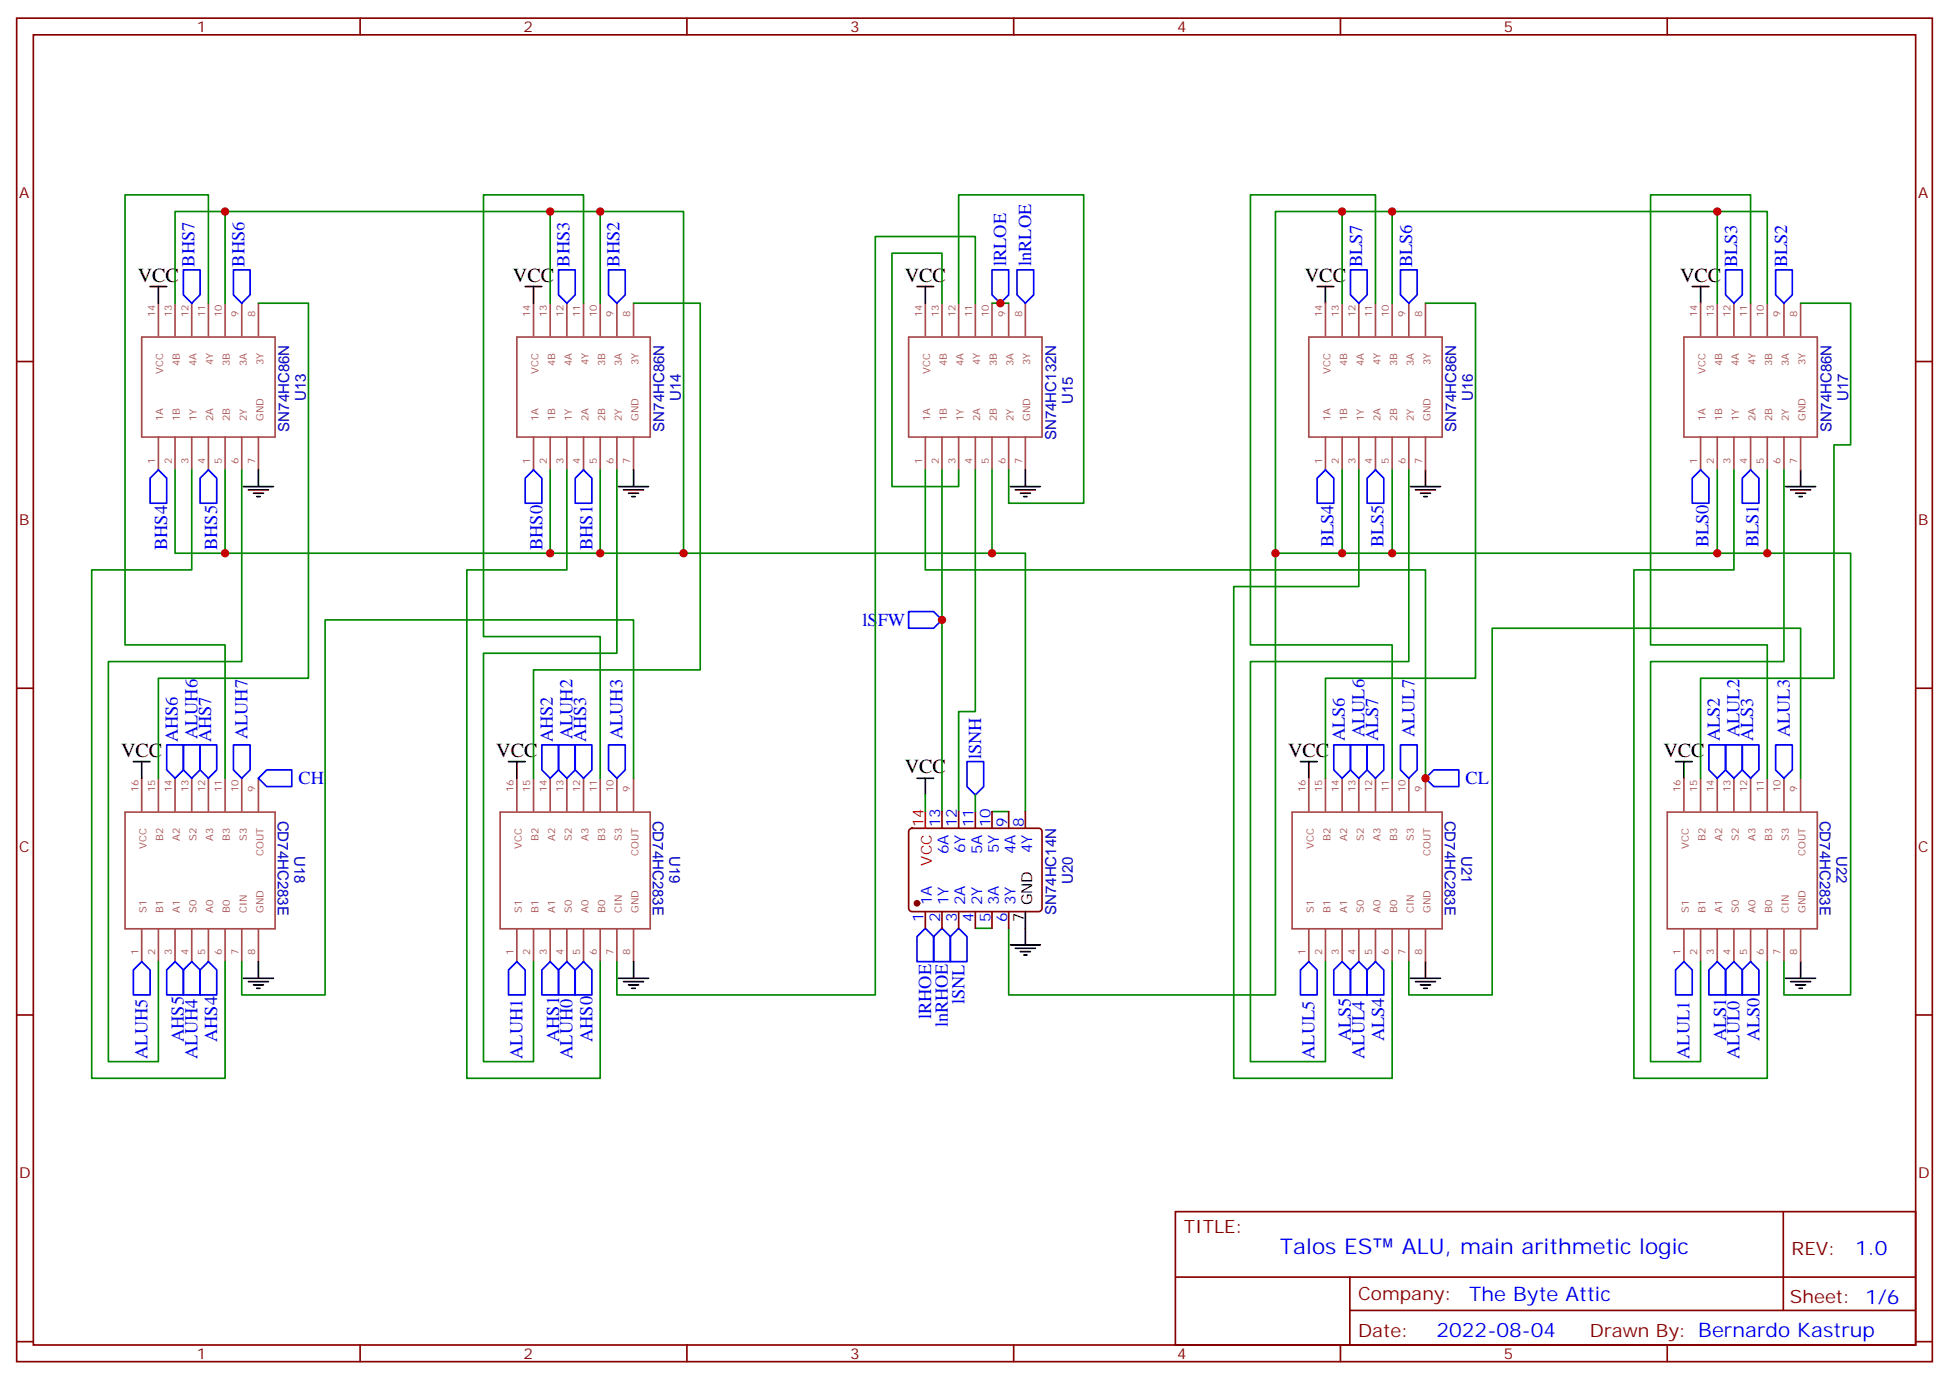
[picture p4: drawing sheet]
<svg xmlns="http://www.w3.org/2000/svg" width="412mm" height="292mm" viewBox="0 0 412 292" stroke-linecap="round" stroke-linejoin="round" font-family="sans-serif">
<g fill="none" stroke="#870000" stroke-width=".35">
<path d="M3.5 3.8h405.4v284.4h-405.4zM7.1 7.4h398.2v277.3h-398.2zM76.2 3.8v3.6M145.3 3.8v3.6M214.5 3.8v3.6M283.6 3.8v3.6M352.8 3.8v3.6M3.5 76.5h3.6M405.3 76.5h3.6M3.5 145.7h3.6M405.3 145.7h3.6M192.5 175.5l.5-.2h26.8a.71 .71 0 0 1 .7 .7v16.2a.76 .76 0 0 1-.7 .7h-26.8a.76 .76 0 0 1-.7-.7v-16.2z"/>
<path d="M199.3 171.8v3.5M202.8 171.8v3.5M206.4 171.8v3.5M209.9 171.8v3.5M213.4 171.8v3.5M217 171.8v3.5M195.8 192.9v3.6M199.3 192.9v3.6M202.8 192.9v3.6M206.4 192.9v3.6M209.9 192.9v3.6M213.4 192.9v3.6"/>
<path d="M3.5 214.8h3.6M405.3 214.8h3.6M248.7 256.4h156.6v28.3h-156.6zM377.3 256.5v20.8M248.7 270.3h156.5M285.6 277.3h119.6M285.6 270.3v14.1M3.5 284h3.6M76.2 284.7v3.5M145.3 284.7v3.5M214.5 284.7v3.5M283.6 284.7v3.5"/>
<path d="M352.8 284.7v3.5M405.3 284h3.6"/>
</g>
<g fill="none" stroke="#a64a4a" stroke-width=".35">
<path d="M30 71.3h28.2v21.2h-28.2zM33.5 64.2v6.9M37 64.2v6.9M40.6 64.2v6.9M44.1 64.2v6.9M47.6 64.2v6.9M51.2 64.2v6.9M54.7 64.2v6.9M109.4 71.3h28.2v21.2h-28.2zM112.9 64.2v6.9M116.4 64.2v6.9M119.9 64.2v6.9"/>
<path d="M123.5 64.2v6.9M127 64.2v6.9M130.5 64.2v6.9M134.1 64.2v6.9M192.3 71.3h28.2v21.2h-28.2zM195.8 64.2v6.9M199.3 64.2v6.9M202.8 64.2v6.9M206.4 64.2v6.9M209.9 64.2v6.9M213.4 64.2v6.9M217 64.2v6.9"/>
<path d="M276.9 71.3h28.3v21.2h-28.3zM280.5 64.2v6.9M284 64.2v6.9M287.5 64.2v6.9M291 64.2v6.9M294.6 64.2v6.9M298.1 64.2v6.9M301.6 64.2v6.9M356.3 71.3h28.2v21.2h-28.2zM359.8 64.2v6.9M363.4 64.2v6.9M366.9 64.2v6.9"/>
<path d="M370.4 64.2v6.9M373.9 64.2v6.9M377.5 64.2v6.9M381 64.2v6.9M33.5 92.5v6.9M37 92.5v6.9M40.6 92.5v6.9M44.1 92.5v6.9M47.6 92.5v6.9M51.2 92.5v6.9M54.7 92.5v6.9M112.9 92.5v6.9"/>
<path d="M116.4 92.5v6.9M119.9 92.5v6.9M123.5 92.5v6.9M127 92.5v6.9M130.5 92.5v6.9M134.1 92.5v6.9M195.8 92.5v6.9M199.3 92.5v6.9M202.8 92.5v6.9M206.4 92.5v6.9M209.9 92.5v6.9M213.4 92.5v6.9"/>
<path d="M217 92.5v6.9M280.5 92.5v6.9M284 92.5v6.9M287.5 92.5v6.9M291 92.5v6.9M294.6 92.5v6.9M298.1 92.5v6.9M301.6 92.5v6.9M359.8 92.5v6.9M363.4 92.5v6.9M366.9 92.5v6.9M370.4 92.5v6.9"/>
<path d="M373.9 92.5v6.9M377.5 92.5v6.9M381 92.5v6.9M26.5 171.9h31.7v24.7h-31.7zM30 164.7v7M33.5 164.7v7M37 164.7v7M40.6 164.7v7M44.1 164.7v7M47.6 164.7v7M51.2 164.7v7M54.7 164.7v7"/>
<path d="M105.8 171.9h31.8v24.7h-31.8zM109.4 164.7v7M112.9 164.7v7M116.4 164.7v7M119.9 164.7v7M123.5 164.7v7M127 164.7v7M130.5 164.7v7M134.1 164.7v7M273.4 171.9h31.8v24.7h-31.8zM276.9 164.7v7M280.5 164.7v7"/>
<path d="M284 164.7v7M287.5 164.7v7M291 164.7v7M294.6 164.7v7M298.1 164.7v7M301.6 164.7v7M352.8 171.9h31.7v24.7h-31.7zM356.3 164.7v7M359.8 164.7v7M363.4 164.7v7M366.9 164.7v7M370.4 164.7v7"/>
<path d="M373.9 164.7v7M377.5 164.7v7M381 164.7v7M30 196.6v6.9M33.5 196.6v6.9M37 196.6v6.9M40.6 196.6v6.9M44.1 196.6v6.9M47.6 196.6v6.9M51.2 196.6v6.9M54.7 196.6v6.9M109.4 196.6v6.9"/>
<path d="M112.9 196.6v6.9M116.4 196.6v6.9M119.9 196.6v6.9M123.5 196.6v6.9M127 196.6v6.9M130.5 196.6v6.9M134.1 196.6v6.9M276.9 196.6v6.9M280.5 196.6v6.9M284 196.6v6.9M287.5 196.6v6.9M291 196.6v6.9"/>
<path d="M294.6 196.6v6.9M298.1 196.6v6.9M301.6 196.6v6.9M356.3 196.6v6.9M359.8 196.6v6.9M363.4 196.6v6.9M366.9 196.6v6.9M370.4 196.6v6.9M373.9 196.6v6.9M377.5 196.6v6.9M381 196.6v6.9"/>
</g>
<g fill="none" stroke="#000" stroke-width=".35">
<path d="M31.7 60.6h3.6M33.5 60.6v3.6M111.1 60.6h3.6M112.9 60.6v3.6M194 60.6h3.6M195.8 60.6v3.6M278.7 60.6h3.5M280.5 60.6v3.6M358.1 60.6h3.5M359.8 60.6v3.6M54.7 99.4v3.6M134.1 99.4v3.6"/>
<path d="M217 99.4v3.6M301.6 99.4v3.6M381 99.4v3.6M51.5 103h6.4M52.6 103.7h4.2M53.6 104.4h2.1M54.3 105.1h.7M130.9 103h6.3M131.9 103.7h4.3M133 104.4h2.1M133.7 105.1h.7M213.8 103h6.3"/>
<path d="M214.8 103.7h4.3M215.9 104.4h2.1M216.6 105.1h.7M298.4 103h6.4M299.5 103.7h4.2M300.6 104.4h2.1M301.3 105.1h.7M377.8 103h6.4M378.9 103.7h4.2M379.9 104.4h2.2M380.6 105.1h.8M28.2 161.2h3.5"/>
<path d="M30 161.2v3.5M107.6 161.2h3.5M109.4 161.2v3.5M194 164.7h3.6M195.8 164.7v3.5M275.2 161.2h3.5M276.9 161.2v3.5M354.5 161.2h3.6M356.3 161.2v3.5M213.8 200h6.3M217 192.9v7.1M51.5 207h6.4"/>
<path d="M52.6 207.8h4.2M53.6 208.5h2.1M54.3 209.2h.7M54.7 203.5v3.5M130.9 207h6.3M131.9 207.8h4.3M133 208.5h2.1M133.7 209.2h.7M134.1 203.5v3.5M214.8 200.7h4.3M215.9 201.4h2.1M216.6 202.1h.7"/>
<path d="M298.4 207h6.4M299.5 207.8h4.2M300.6 208.5h2.1M301.3 209.2h.7M301.6 203.5v3.5M377.8 207h6.4M378.9 207.8h4.2M379.9 208.5h2.2M380.6 209.2h.8M381 203.5v3.5"/>
</g>
<g fill="none" stroke="#00f" stroke-width=".35">
<path d="M38.8 57.1h3.5v5.3l-1.7 1.8-1.8-1.8zM49.4 57.1h3.5v5.3l-1.7 1.8-1.8-1.8zM118.2 57.1h3.5v5.3l-1.8 1.8-1.7-1.8zM128.8 57.1h3.5v5.3l-1.8 1.8-1.7-1.8zM209.9 57.1h3.5v5.3l-1.7 1.8-1.8-1.8zM215.2 57.1h3.5v5.3l-1.7 1.8-1.8-1.8zM285.8 57.1h3.5v5.3l-1.8 1.8-1.7-1.8zM296.3 57.1h3.6v5.3l-1.8 1.8-1.8-1.8zM365.1 57.1h3.6v5.3l-1.8 1.8-1.8-1.8zM375.7 57.1h3.5v5.3l-1.7 1.8-1.8-1.8zM280.5 99.4l1.7 1.8v5.3h-3.5v-5.3zM291 99.4l1.8 1.8v5.3h-3.5v-5.3z"/>
<path d="M359.8 99.4l1.8 1.8v5.3h-3.5v-5.3zM370.4 99.4l1.8 1.8v5.3h-3.5v-5.3zM31.7 101.2l1.8-1.8 1.8 1.8v5.3h-3.6zM42.3 101.2l1.8-1.8 1.8 1.8v5.3h-3.6zM111.1 101.2l1.8-1.8 1.8 1.8v5.3h-3.6zM121.7 101.2l1.8-1.8 1.7 1.8v5.3h-3.5zM192.3 129.4h5.3l1.7 1.8-1.7 1.8h-5.3zM35.3 157.7h3.5v5.2l-1.8 1.8-1.7-1.8zM38.8 157.7h3.5v5.2l-1.7 1.8-1.8-1.8zM42.3 157.7h3.6v5.2l-1.8 1.8-1.8-1.8zM49.4 157.7h3.5v5.2l-1.7 1.8-1.8-1.8zM114.7 157.7h3.5v5.2l-1.8 1.8-1.7-1.8z"/>
<path d="M118.2 157.7h3.5v5.2l-1.8 1.8-1.7-1.8zM121.7 157.7h3.5v5.2l-1.7 1.8-1.8-1.8zM128.8 157.7h3.5v5.2l-1.8 1.8-1.7-1.8zM282.2 157.7h3.6v5.2l-1.8 1.8-1.8-1.8zM285.8 157.7h3.5v5.2l-1.8 1.8-1.7-1.8zM289.3 157.7h3.5v5.2l-1.8 1.8-1.7-1.8zM296.3 157.7h3.6v5.2l-1.8 1.8-1.8-1.8zM361.6 157.7h3.5v5.2l-1.7 1.8-1.8-1.8zM365.1 157.7h3.6v5.2l-1.8 1.8-1.8-1.8zM368.7 157.7h3.5v5.2l-1.8 1.8-1.7-1.8zM375.7 157.7h3.5v5.2l-1.7 1.8-1.8-1.8zM56.4 162.9h5.3v3.6h-5.3l-1.7-1.8z"/>
<path d="M204.6 161.2h3.5v5.3l-1.7 1.7-1.8-1.7zM303.4 162.9h5.3v3.6h-5.3l-1.8-1.8zM194 198.2l1.8-1.7 1.8 1.7v5.3h-3.6zM197.6 198.2l1.7-1.7 1.8 1.7v5.3h-3.5zM201.1 198.2l1.7-1.7 1.8 1.7v5.3h-3.5zM28.2 205.3l1.8-1.8 1.7 1.8v5.3h-3.5zM35.3 205.3l1.7-1.8 1.8 1.8v5.3h-3.5zM38.8 205.3l1.8-1.8 1.7 1.8v5.3h-3.5zM42.3 205.3l1.8-1.8 1.8 1.8v5.3h-3.6zM107.6 205.3l1.8-1.8 1.7 1.8v5.3h-3.5zM114.7 205.3l1.7-1.8 1.8 1.8v5.3h-3.5zM118.2 205.3l1.7-1.8 1.8 1.8v5.3h-3.5z"/>
<path d="M121.7 205.3l1.8-1.8 1.7 1.8v5.3h-3.5zM275.2 205.3l1.7-1.8 1.8 1.8v5.3h-3.5zM282.2 205.3l1.8-1.8 1.8 1.8v5.3h-3.6zM287.5 203.5l1.8 1.8v5.3h-3.5v-5.3zM289.3 205.3l1.7-1.8 1.8 1.8v5.3h-3.5zM354.5 205.3l1.8-1.8 1.8 1.8v5.3h-3.6zM361.6 205.3l1.8-1.8 1.7 1.8v5.3h-3.5zM365.1 205.3l1.8-1.8 1.8 1.8v5.3h-3.6zM368.7 205.3l1.7-1.8 1.8 1.8v5.3h-3.5z"/>
</g>
<g fill="none" stroke="#008700" stroke-width=".35">
<path d="M47.6 44.8h-10.6v19.4M116.4 44.8h-68.8v19.4M127 44.8v19.4M284 44.8h10.6v19.4M294.6 44.8h68.8v19.4M363.4 44.8h10.5v19.4M44.1 64.2v-23h-17.6v95.3h21.1v28.2M54.7 64.2h10.6v79.3h-31.8v21.2M116.4 64.2v-19.4h28.2v72.3M123.5 64.2v-23h-21.2v93.5h24.7v30M134.1 64.2h14.1v77.6h-35.3v22.9M199.3 64.2v-10.6h-10.6v49.4h14.1v-3.6"/>
<path d="M202.8 64.2v-23h26.5v65.3h-15.9v-7.1M206.4 64.2v-14.1h-21.2v160.5h-54.7v-7.1M209.9 64.2h3.5M284 64.2v-19.4h-14.1v72.3M291 64.2v-23h-26.4v95.3h30v28.2M301.6 64.2h10.6v79.3h-31.7v21.2M370.4 64.2v-23h-21.2v95.3h24.7v28.2M381 64.2h10.6v30h-3.5v49.3h-28.3v21.2M37 99.4v17.7h10.6M40.6 99.4v21.2h-21.2v107.6h28.2v-24.7M47.6 99.4v17.7h68.8M51.2 99.4v40.6h-28.3v84.7h10.6v-21.2"/>
<path d="M116.4 99.4v17.7h10.6M119.9 99.4v21.2h-21.1v107.6h28.2v-24.7M127 99.4v17.7h82.9M130.5 99.4v38.9h-28.2v86.4h10.6v-21.2M195.8 99.4v21.2h105.8v44.1M199.3 99.4v72.4M206.4 99.4v51.2h-3.6v21.2M209.9 99.4v17.7h7.1v54.7M284 99.4v17.7h-14.1v93.5h-56.5v-14.1M287.5 99.4v24.7h-26.4v104.1h33.5v-24.7M294.6 99.4v17.7h-10.6M298.1 99.4v40.6h-33.5v84.7h15.9v-21.2"/>
<path d="M363.4 99.4v17.7h-68.8M366.9 99.4v21.2h-21.2v107.6h28.2v-24.7M373.9 99.4v17.7h-10.5M377.5 99.4v40.6h-28.3v84.7h10.6v-21.2M373.9 117.1h17.7v93.5h-14.1v-7.1M134.1 164.7v-33.5h-65.3v79.4h-17.6v-7.1M195.8 168.2v3.6M206.4 168.2v3.6M209.9 171.8h3.5M381 164.7v-31.7h-65.3v77.6h-17.6v-7.1M206.4 196.5h3.5"/>
</g>
<circle cx="194" cy="191.2" r=".53" fill="#870000" stroke="#870000" stroke-width=".35"/>
<path d="M195.8 171.8v3.5" fill="none" stroke="#f00" stroke-width=".35"/>
<g fill="#c00">
<circle cx="211.7" cy="64.2" r=".88"/>
<circle cx="199.3" cy="131.2" r=".88"/>
<circle cx="209.9" cy="117.1" r=".88"/>
<circle cx="127" cy="117.1" r=".88"/>
<circle cx="116.4" cy="117.1" r=".88"/>
<circle cx="47.6" cy="117.1" r=".88"/>
<circle cx="144.6" cy="117.1" r=".88"/>
<circle cx="127" cy="44.8" r=".88"/>
<circle cx="116.4" cy="44.8" r=".88"/>
<circle cx="47.6" cy="44.8" r=".88"/>
<circle cx="284" cy="117.1" r=".88"/>
<circle cx="294.6" cy="117.1" r=".88"/>
<circle cx="363.4" cy="117.1" r=".88"/>
<circle cx="269.9" cy="117.1" r=".88"/>
<circle cx="284" cy="44.8" r=".88"/>
<circle cx="294.6" cy="44.8" r=".88"/>
<circle cx="363.4" cy="44.8" r=".88"/>
<circle cx="373.9" cy="117.1" r=".88"/>
<circle cx="301.6" cy="164.7" r=".88"/>
</g>
<g font-size="4.6" fill="#00f">
<text x="270.8" y="265.5">Talos ES</text>
<text x="296.6" y="265.5">ALU, main arithmetic logic</text>
</g>
<g font-size="4.2">
<text x="29.2" y="59.6">VCC</text>
<text x="108.5" y="59.6">VCC</text>
<text x="191.4" y="59.6">VCC</text>
<text x="276.1" y="59.6">VCC</text>
<text x="355.5" y="59.6">VCC</text>
<text x="25.6" y="160.1">VCC</text>
<text x="105" y="160.1">VCC</text>
<text x="272.6" y="160.1">VCC</text>
<text x="352" y="160.1">VCC</text>
<text x="191.4" y="163.7">VCC</text>
</g>
<g font-size="4.2" fill="#00f">
<text x="392.5" y="265.7">1.0</text>
<text x="310.9" y="275.3">The Byte Attic</text>
<text x="304" y="283.1">2022-08-04</text>
</g>
<g font-size="3.9" fill="#00f">
<text x="41.1" y="56.4" transform="rotate(-90 41.1 56.4)">BHS7</text>
<text x="51.7" y="56.4" transform="rotate(-90 51.7 56.4)">BHS6</text>
<text x="120.5" y="56.4" transform="rotate(-90 120.5 56.4)">BHS3</text>
<text x="131.1" y="56.4" transform="rotate(-90 131.1 56.4)">BHS2</text>
<text x="212.9" y="56.3" transform="rotate(-90 212.9 56.3)">lRLOE</text>
<text x="218.2" y="56.3" transform="rotate(-90 218.2 56.3)">lnRLOE</text>
<text x="288.2" y="56.6" transform="rotate(-90 288.2 56.6)">BLS7</text>
<text x="298.8" y="56.6" transform="rotate(-90 298.8 56.6)">BLS6</text>
<text x="367.6" y="56.6" transform="rotate(-90 367.6 56.6)">BLS3</text>
<text x="378.2" y="56.6" transform="rotate(-90 378.2 56.6)">BLS2</text>
<text x="35.4" y="116.4" transform="rotate(-90 35.4 116.4)">BHS4</text>
<text x="46" y="116.4" transform="rotate(-90 46 116.4)">BHS5</text>
<text x="114.8" y="116.4" transform="rotate(-90 114.8 116.4)">BHS0</text>
<text x="125.3" y="116.4" transform="rotate(-90 125.3 116.4)">BHS1</text>
<text x="282.2" y="115.8" transform="rotate(-90 282.2 115.8)">BLS4</text>
<text x="292.7" y="115.8" transform="rotate(-90 292.7 115.8)">BLS5</text>
<text x="361.5" y="115.8" transform="rotate(-90 361.5 115.8)">BLS0</text>
<text x="372.1" y="115.8" transform="rotate(-90 372.1 115.8)">BLS1</text>
<text x="182.5" y="132.4">lSFW</text>
<text x="37.6" y="157.1" transform="rotate(-90 37.6 157.1)">AHS6</text>
<text x="41.8" y="156.5" transform="rotate(-90 41.8 156.5)">ALUH6</text>
<text x="44.7" y="157.1" transform="rotate(-90 44.7 157.1)">AHS7</text>
<text x="52.4" y="156.5" transform="rotate(-90 52.4 156.5)">ALUH7</text>
<text x="117" y="157.1" transform="rotate(-90 117 157.1)">AHS2</text>
<text x="121.2" y="156.5" transform="rotate(-90 121.2 156.5)">ALUH2</text>
<text x="124" y="157.1" transform="rotate(-90 124 157.1)">AHS3</text>
<text x="131.7" y="156.5" transform="rotate(-90 131.7 156.5)">ALUH3</text>
<text x="207.6" y="160.7" transform="rotate(-90 207.6 160.7)">lSNH</text>
<text x="284.5" y="156.9" transform="rotate(-90 284.5 156.9)">ALS6</text>
<text x="288.7" y="156" transform="rotate(-90 288.7 156)">ALUL6</text>
<text x="291.6" y="156.9" transform="rotate(-90 291.6 156.9)">ALS7</text>
<text x="299.3" y="156" transform="rotate(-90 299.3 156)">ALUL7</text>
<text x="363.9" y="156.9" transform="rotate(-90 363.9 156.9)">ALS2</text>
<text x="368.1" y="156" transform="rotate(-90 368.1 156)">ALUL2</text>
<text x="371" y="156.9" transform="rotate(-90 371 156.9)">ALS3</text>
<text x="378.7" y="156" transform="rotate(-90 378.7 156)">ALUL3</text>
<text x="63.2" y="165.9">CH</text>
<text x="310.1" y="165.9">CL</text>
<text x="197" y="215.7" transform="rotate(-90 197 215.7)">lRHOE</text>
<text x="204.1" y="212.6" transform="rotate(-90 204.1 212.6)">lSNL</text>
<text x="38.9" y="220.6" transform="rotate(-90 38.9 220.6)">AHS5</text>
<text x="46" y="220.6" transform="rotate(-90 46 220.6)">AHS4</text>
<text x="118.3" y="220.6" transform="rotate(-90 118.3 220.6)">AHS1</text>
<text x="125.3" y="220.6" transform="rotate(-90 125.3 220.6)">AHS0</text>
<text x="200.5" y="217.5" transform="rotate(-90 200.5 217.5)">lnRHOE</text>
<text x="285.8" y="220.4" transform="rotate(-90 285.8 220.4)">ALS5</text>
<text x="292.9" y="220.4" transform="rotate(-90 292.9 220.4)">ALS4</text>
<text x="365.2" y="220.4" transform="rotate(-90 365.2 220.4)">ALS1</text>
<text x="372.3" y="220.4" transform="rotate(-90 372.3 220.4)">ALS0</text>
<text x="31.2" y="224.1" transform="rotate(-90 31.2 224.1)">ALUH5</text>
<text x="41.8" y="224.1" transform="rotate(-90 41.8 224.1)">ALUH4</text>
<text x="110.6" y="224.1" transform="rotate(-90 110.6 224.1)">ALUH1</text>
<text x="121.2" y="224.1" transform="rotate(-90 121.2 224.1)">ALUH0</text>
<text x="278.1" y="224.1" transform="rotate(-90 278.1 224.1)">ALUL5</text>
<text x="288.7" y="224.1" transform="rotate(-90 288.7 224.1)">ALUL4</text>
<text x="357.5" y="224.1" transform="rotate(-90 357.5 224.1)">ALUL1</text>
<text x="368.1" y="224.1" transform="rotate(-90 368.1 224.1)">ALUL0</text>
</g>
<g font-size="3.9" fill="#800">
<text x="250.5" y="261">TITLE:</text>
<text x="379.1" y="265.7">REV:</text>
<text x="287.4" y="275.2">Company:</text>
<text x="378.7" y="275.8">Sheet: 1/6</text>
<text x="287.4" y="282.9">Date:</text>
<text x="336.4" y="283">Drawn By: Bernardo Kastrup</text>
</g>
<g font-size="3.2" fill="#800">
<text x="41.6" y="6.8">1</text>
<text x="110.8" y="6.8">2</text>
<text x="179.9" y="6.8">3</text>
<text x="249.1" y="6.8">4</text>
<text x="318.2" y="6.8">5</text>
<text x="4.1" y="41.9">A</text>
<text x="405.9" y="41.9">A</text>
<text x="4.1" y="111.1">B</text>
<text x="405.9" y="111.1">B</text>
<text x="4.1" y="180.2">C</text>
<text x="405.9" y="180.2">C</text>
<text x="4.1" y="249.4">D</text>
<text x="405.9" y="249.4">D</text>
<text x="41.6" y="287.7">1</text>
<text x="110.8" y="287.7">2</text>
<text x="179.9" y="287.7">3</text>
<text x="249.1" y="287.7">4</text>
<text x="318.2" y="287.7">5</text>
</g>
<g font-size="3.2" fill="#000080">
<text x="64.7" y="84.8" transform="rotate(-90 64.7 84.8)">U13</text>
<text x="144.1" y="84.8" transform="rotate(-90 144.1 84.8)">U14</text>
<text x="227" y="85.5" transform="rotate(-90 227 85.5)">U15</text>
<text x="311.7" y="84.8" transform="rotate(-90 311.7 84.8)">U16</text>
<text x="391" y="84.8" transform="rotate(-90 391 84.8)">U17</text>
<text x="61.2" y="91.3" transform="rotate(-90 61.2 91.3)">SN74HC86N</text>
<text x="140.6" y="91.3" transform="rotate(-90 140.6 91.3)">SN74HC86N</text>
<text x="223.5" y="93.1" transform="rotate(-90 223.5 93.1)">SN74HC132N</text>
<text x="308.1" y="91.3" transform="rotate(-90 308.1 91.3)">SN74HC86N</text>
<text x="387.5" y="91.3" transform="rotate(-90 387.5 91.3)">SN74HC86N</text>
<text x="58.8" y="173.7" transform="rotate(90 58.8 173.7)">CD74HC283E</text>
<text x="138.1" y="173.7" transform="rotate(90 138.1 173.7)">CD74HC283E</text>
<text x="305.7" y="173.7" transform="rotate(90 305.7 173.7)">CD74HC283E</text>
<text x="385.1" y="173.7" transform="rotate(90 385.1 173.7)">CD74HC283E</text>
<text x="62.3" y="181.1" transform="rotate(90 62.3 181.1)">U18</text>
<text x="141.7" y="181.1" transform="rotate(90 141.7 181.1)">U19</text>
<text x="309.2" y="181.1" transform="rotate(90 309.2 181.1)">U21</text>
<text x="388.6" y="181.1" transform="rotate(90 388.6 181.1)">U22</text>
<text x="227" y="187.1" transform="rotate(-90 227 187.1)">U20</text>
<text x="223.5" y="193.6" transform="rotate(-90 223.5 193.6)">SN74HC14N</text>
</g>
<g font-size="3.2" fill="#f00">
<text x="195.4" y="175.1" transform="rotate(-90 195.4 175.1)">14</text>
<text x="197.2" y="183.2" transform="rotate(-90 197.2 183.2)">VCC</text>
</g>
<g font-size="3.2" fill="#00f">
<text x="199" y="175.1" transform="rotate(-90 199 175.1)">13</text>
<text x="202.5" y="175.1" transform="rotate(-90 202.5 175.1)">12</text>
<text x="206" y="175.1" transform="rotate(-90 206 175.1)">11</text>
<text x="209.5" y="175.1" transform="rotate(-90 209.5 175.1)">10</text>
<text x="213.1" y="175.1" transform="rotate(-90 213.1 175.1)">9</text>
<text x="216.6" y="175.1" transform="rotate(-90 216.6 175.1)">8</text>
<text x="200.7" y="180.8" transform="rotate(-90 200.7 180.8)">6A</text>
<text x="204.3" y="180.6" transform="rotate(-90 204.3 180.6)">6Y</text>
<text x="207.8" y="180.8" transform="rotate(-90 207.8 180.8)">5A</text>
<text x="211.3" y="180.6" transform="rotate(-90 211.3 180.6)">5Y</text>
<text x="214.8" y="180.8" transform="rotate(-90 214.8 180.8)">4A</text>
<text x="218.4" y="180.6" transform="rotate(-90 218.4 180.6)">4Y</text>
<text x="197.2" y="191.6" transform="rotate(-90 197.2 191.6)">1A</text>
<text x="200.7" y="191.6" transform="rotate(-90 200.7 191.6)">1Y</text>
<text x="204.3" y="191.6" transform="rotate(-90 204.3 191.6)">2A</text>
<text x="207.8" y="191.6" transform="rotate(-90 207.8 191.6)">2Y</text>
<text x="211.3" y="191.6" transform="rotate(-90 211.3 191.6)">3A</text>
<text x="214.8" y="191.6" transform="rotate(-90 214.8 191.6)">3Y</text>
<text x="195.4" y="195.1" transform="rotate(-90 195.4 195.1)">1</text>
<text x="199" y="195.1" transform="rotate(-90 199 195.1)">2</text>
<text x="202.5" y="195.1" transform="rotate(-90 202.5 195.1)">3</text>
<text x="206" y="195.1" transform="rotate(-90 206 195.1)">4</text>
<text x="209.5" y="195.1" transform="rotate(-90 209.5 195.1)">5</text>
<text x="213.1" y="195.1" transform="rotate(-90 213.1 195.1)">6</text>
</g>
<g font-size="3.2">
<text x="218.4" y="191.6" transform="rotate(-90 218.4 191.6)">GND</text>
<text x="216.6" y="195.1" transform="rotate(-90 216.6 195.1)">7</text>
</g>
<g font-size="2.1" fill="#a54b4b">
<text x="32.8" y="67.1" transform="rotate(-90 32.8 67.1)">14</text>
<text x="36.3" y="67.1" transform="rotate(-90 36.3 67.1)">13</text>
<text x="39.9" y="67.1" transform="rotate(-90 39.9 67.1)">12</text>
<text x="43.4" y="67.1" transform="rotate(-90 43.4 67.1)">11</text>
<text x="46.9" y="67.1" transform="rotate(-90 46.9 67.1)">10</text>
<text x="50.5" y="67.1" transform="rotate(-90 50.5 67.1)">9</text>
<text x="54" y="67.1" transform="rotate(-90 54 67.1)">8</text>
<text x="112.2" y="67.1" transform="rotate(-90 112.2 67.1)">14</text>
<text x="115.7" y="67.1" transform="rotate(-90 115.7 67.1)">13</text>
<text x="119.2" y="67.1" transform="rotate(-90 119.2 67.1)">12</text>
<text x="122.8" y="67.1" transform="rotate(-90 122.8 67.1)">11</text>
<text x="126.3" y="67.1" transform="rotate(-90 126.3 67.1)">10</text>
<text x="129.8" y="67.1" transform="rotate(-90 129.8 67.1)">9</text>
<text x="133.4" y="67.1" transform="rotate(-90 133.4 67.1)">8</text>
<text x="195.1" y="67.1" transform="rotate(-90 195.1 67.1)">14</text>
<text x="198.6" y="67.1" transform="rotate(-90 198.6 67.1)">13</text>
<text x="202.2" y="67.1" transform="rotate(-90 202.2 67.1)">12</text>
<text x="205.7" y="67.1" transform="rotate(-90 205.7 67.1)">11</text>
<text x="209.2" y="67.1" transform="rotate(-90 209.2 67.1)">10</text>
<text x="212.7" y="67.1" transform="rotate(-90 212.7 67.1)">9</text>
<text x="216.3" y="67.1" transform="rotate(-90 216.3 67.1)">8</text>
<text x="279.8" y="67.1" transform="rotate(-90 279.8 67.1)">14</text>
<text x="283.3" y="67.1" transform="rotate(-90 283.3 67.1)">13</text>
<text x="286.8" y="67.1" transform="rotate(-90 286.8 67.1)">12</text>
<text x="290.3" y="67.1" transform="rotate(-90 290.3 67.1)">11</text>
<text x="293.9" y="67.1" transform="rotate(-90 293.9 67.1)">10</text>
<text x="297.4" y="67.1" transform="rotate(-90 297.4 67.1)">9</text>
<text x="300.9" y="67.1" transform="rotate(-90 300.9 67.1)">8</text>
<text x="359.1" y="67.1" transform="rotate(-90 359.1 67.1)">14</text>
<text x="362.7" y="67.1" transform="rotate(-90 362.7 67.1)">13</text>
<text x="366.2" y="67.1" transform="rotate(-90 366.2 67.1)">12</text>
<text x="369.7" y="67.1" transform="rotate(-90 369.7 67.1)">11</text>
<text x="373.2" y="67.1" transform="rotate(-90 373.2 67.1)">10</text>
<text x="376.8" y="67.1" transform="rotate(-90 376.8 67.1)">9</text>
<text x="380.3" y="67.1" transform="rotate(-90 380.3 67.1)">8</text>
<text x="38.1" y="77.5" transform="rotate(-90 38.1 77.5)">4B</text>
<text x="41.6" y="77.5" transform="rotate(-90 41.6 77.5)">4A</text>
<text x="45.1" y="77.3" transform="rotate(-90 45.1 77.3)">4Y</text>
<text x="48.7" y="77.5" transform="rotate(-90 48.7 77.5)">3B</text>
<text x="52.2" y="77.5" transform="rotate(-90 52.2 77.5)">3A</text>
<text x="55.7" y="77.3" transform="rotate(-90 55.7 77.3)">3Y</text>
<text x="117.5" y="77.5" transform="rotate(-90 117.5 77.5)">4B</text>
<text x="121" y="77.5" transform="rotate(-90 121 77.5)">4A</text>
<text x="124.5" y="77.3" transform="rotate(-90 124.5 77.3)">4Y</text>
<text x="128" y="77.5" transform="rotate(-90 128 77.5)">3B</text>
<text x="131.6" y="77.5" transform="rotate(-90 131.6 77.5)">3A</text>
<text x="135.1" y="77.3" transform="rotate(-90 135.1 77.3)">3Y</text>
<text x="200.4" y="77.5" transform="rotate(-90 200.4 77.5)">4B</text>
<text x="203.9" y="77.5" transform="rotate(-90 203.9 77.5)">4A</text>
<text x="207.4" y="77.3" transform="rotate(-90 207.4 77.3)">4Y</text>
<text x="210.9" y="77.5" transform="rotate(-90 210.9 77.5)">3B</text>
<text x="214.5" y="77.5" transform="rotate(-90 214.5 77.5)">3A</text>
<text x="218" y="77.3" transform="rotate(-90 218 77.3)">3Y</text>
<text x="285" y="77.5" transform="rotate(-90 285 77.5)">4B</text>
<text x="288.6" y="77.5" transform="rotate(-90 288.6 77.5)">4A</text>
<text x="292.1" y="77.3" transform="rotate(-90 292.1 77.3)">4Y</text>
<text x="295.6" y="77.5" transform="rotate(-90 295.6 77.5)">3B</text>
<text x="299.1" y="77.5" transform="rotate(-90 299.1 77.5)">3A</text>
<text x="302.7" y="77.3" transform="rotate(-90 302.7 77.3)">3Y</text>
<text x="364.4" y="77.5" transform="rotate(-90 364.4 77.5)">4B</text>
<text x="367.9" y="77.5" transform="rotate(-90 367.9 77.5)">4A</text>
<text x="371.5" y="77.3" transform="rotate(-90 371.5 77.3)">4Y</text>
<text x="375" y="77.5" transform="rotate(-90 375 77.5)">3B</text>
<text x="378.5" y="77.5" transform="rotate(-90 378.5 77.5)">3A</text>
<text x="382" y="77.3" transform="rotate(-90 382 77.3)">3Y</text>
<text x="34.6" y="79.1" transform="rotate(-90 34.6 79.1)">VCC</text>
<text x="113.9" y="79.1" transform="rotate(-90 113.9 79.1)">VCC</text>
<text x="196.8" y="79.1" transform="rotate(-90 196.8 79.1)">VCC</text>
<text x="281.5" y="79.1" transform="rotate(-90 281.5 79.1)">VCC</text>
<text x="360.9" y="79.1" transform="rotate(-90 360.9 79.1)">VCC</text>
<text x="34.6" y="89.1" transform="rotate(-90 34.6 89.1)">1A</text>
<text x="38.1" y="89.1" transform="rotate(-90 38.1 89.1)">1B</text>
<text x="41.6" y="89.1" transform="rotate(-90 41.6 89.1)">1Y</text>
<text x="45.1" y="89.1" transform="rotate(-90 45.1 89.1)">2A</text>
<text x="48.7" y="89.1" transform="rotate(-90 48.7 89.1)">2B</text>
<text x="52.2" y="89.1" transform="rotate(-90 52.2 89.1)">2Y</text>
<text x="55.7" y="89.1" transform="rotate(-90 55.7 89.1)">GND</text>
<text x="113.9" y="89.1" transform="rotate(-90 113.9 89.1)">1A</text>
<text x="117.5" y="89.1" transform="rotate(-90 117.5 89.1)">1B</text>
<text x="121" y="89.1" transform="rotate(-90 121 89.1)">1Y</text>
<text x="124.5" y="89.1" transform="rotate(-90 124.5 89.1)">2A</text>
<text x="128" y="89.1" transform="rotate(-90 128 89.1)">2B</text>
<text x="131.6" y="89.1" transform="rotate(-90 131.6 89.1)">2Y</text>
<text x="135.1" y="89.1" transform="rotate(-90 135.1 89.1)">GND</text>
<text x="196.8" y="89.1" transform="rotate(-90 196.8 89.1)">1A</text>
<text x="200.4" y="89.1" transform="rotate(-90 200.4 89.1)">1B</text>
<text x="203.9" y="89.1" transform="rotate(-90 203.9 89.1)">1Y</text>
<text x="207.4" y="89.1" transform="rotate(-90 207.4 89.1)">2A</text>
<text x="210.9" y="89.1" transform="rotate(-90 210.9 89.1)">2B</text>
<text x="214.5" y="89.1" transform="rotate(-90 214.5 89.1)">2Y</text>
<text x="218" y="89.1" transform="rotate(-90 218 89.1)">GND</text>
<text x="281.5" y="89.1" transform="rotate(-90 281.5 89.1)">1A</text>
<text x="285" y="89.1" transform="rotate(-90 285 89.1)">1B</text>
<text x="288.6" y="89.1" transform="rotate(-90 288.6 89.1)">1Y</text>
<text x="292.1" y="89.1" transform="rotate(-90 292.1 89.1)">2A</text>
<text x="295.6" y="89.1" transform="rotate(-90 295.6 89.1)">2B</text>
<text x="299.1" y="89.1" transform="rotate(-90 299.1 89.1)">2Y</text>
<text x="302.7" y="89.1" transform="rotate(-90 302.7 89.1)">GND</text>
<text x="360.9" y="89.1" transform="rotate(-90 360.9 89.1)">1A</text>
<text x="364.4" y="89.1" transform="rotate(-90 364.4 89.1)">1B</text>
<text x="367.9" y="89.1" transform="rotate(-90 367.9 89.1)">1Y</text>
<text x="371.5" y="89.1" transform="rotate(-90 371.5 89.1)">2A</text>
<text x="375" y="89.1" transform="rotate(-90 375 89.1)">2B</text>
<text x="378.5" y="89.1" transform="rotate(-90 378.5 89.1)">2Y</text>
<text x="382" y="89.1" transform="rotate(-90 382 89.1)">GND</text>
<text x="32.8" y="98.1" transform="rotate(-90 32.8 98.1)">1</text>
<text x="36.3" y="98.1" transform="rotate(-90 36.3 98.1)">2</text>
<text x="39.9" y="98.1" transform="rotate(-90 39.9 98.1)">3</text>
<text x="43.4" y="98.1" transform="rotate(-90 43.4 98.1)">4</text>
<text x="46.9" y="98.1" transform="rotate(-90 46.9 98.1)">5</text>
<text x="50.5" y="98.1" transform="rotate(-90 50.5 98.1)">6</text>
<text x="54" y="98.1" transform="rotate(-90 54 98.1)">7</text>
<text x="112.2" y="98.1" transform="rotate(-90 112.2 98.1)">1</text>
<text x="115.7" y="98.1" transform="rotate(-90 115.7 98.1)">2</text>
<text x="119.2" y="98.1" transform="rotate(-90 119.2 98.1)">3</text>
<text x="122.8" y="98.1" transform="rotate(-90 122.8 98.1)">4</text>
<text x="126.3" y="98.1" transform="rotate(-90 126.3 98.1)">5</text>
<text x="129.8" y="98.1" transform="rotate(-90 129.8 98.1)">6</text>
<text x="133.4" y="98.1" transform="rotate(-90 133.4 98.1)">7</text>
<text x="195.1" y="98.1" transform="rotate(-90 195.1 98.1)">1</text>
<text x="198.6" y="98.1" transform="rotate(-90 198.6 98.1)">2</text>
<text x="202.2" y="98.1" transform="rotate(-90 202.2 98.1)">3</text>
<text x="205.7" y="98.1" transform="rotate(-90 205.7 98.1)">4</text>
<text x="209.2" y="98.1" transform="rotate(-90 209.2 98.1)">5</text>
<text x="212.7" y="98.1" transform="rotate(-90 212.7 98.1)">6</text>
<text x="216.3" y="98.1" transform="rotate(-90 216.3 98.1)">7</text>
<text x="279.8" y="98.1" transform="rotate(-90 279.8 98.1)">1</text>
<text x="283.3" y="98.1" transform="rotate(-90 283.3 98.1)">2</text>
<text x="286.8" y="98.1" transform="rotate(-90 286.8 98.1)">3</text>
<text x="290.3" y="98.1" transform="rotate(-90 290.3 98.1)">4</text>
<text x="293.9" y="98.1" transform="rotate(-90 293.9 98.1)">5</text>
<text x="297.4" y="98.1" transform="rotate(-90 297.4 98.1)">6</text>
<text x="300.9" y="98.1" transform="rotate(-90 300.9 98.1)">7</text>
<text x="359.1" y="98.1" transform="rotate(-90 359.1 98.1)">1</text>
<text x="362.7" y="98.1" transform="rotate(-90 362.7 98.1)">2</text>
<text x="366.2" y="98.1" transform="rotate(-90 366.2 98.1)">3</text>
<text x="369.7" y="98.1" transform="rotate(-90 369.7 98.1)">4</text>
<text x="373.2" y="98.1" transform="rotate(-90 373.2 98.1)">5</text>
<text x="376.8" y="98.1" transform="rotate(-90 376.8 98.1)">6</text>
<text x="380.3" y="98.1" transform="rotate(-90 380.3 98.1)">7</text>
<text x="29.3" y="167.6" transform="rotate(-90 29.3 167.6)">16</text>
<text x="32.8" y="167.6" transform="rotate(-90 32.8 167.6)">15</text>
<text x="36.3" y="167.6" transform="rotate(-90 36.3 167.6)">14</text>
<text x="39.9" y="167.6" transform="rotate(-90 39.9 167.6)">13</text>
<text x="43.4" y="167.6" transform="rotate(-90 43.4 167.6)">12</text>
<text x="46.9" y="167.6" transform="rotate(-90 46.9 167.6)">11</text>
<text x="50.5" y="167.6" transform="rotate(-90 50.5 167.6)">10</text>
<text x="54" y="167.6" transform="rotate(-90 54 167.6)">9</text>
<text x="108.7" y="167.6" transform="rotate(-90 108.7 167.6)">16</text>
<text x="112.2" y="167.6" transform="rotate(-90 112.2 167.6)">15</text>
<text x="115.7" y="167.6" transform="rotate(-90 115.7 167.6)">14</text>
<text x="119.2" y="167.6" transform="rotate(-90 119.2 167.6)">13</text>
<text x="122.8" y="167.6" transform="rotate(-90 122.8 167.6)">12</text>
<text x="126.3" y="167.6" transform="rotate(-90 126.3 167.6)">11</text>
<text x="129.8" y="167.6" transform="rotate(-90 129.8 167.6)">10</text>
<text x="133.4" y="167.6" transform="rotate(-90 133.4 167.6)">9</text>
<text x="276.2" y="167.6" transform="rotate(-90 276.2 167.6)">16</text>
<text x="279.8" y="167.6" transform="rotate(-90 279.8 167.6)">15</text>
<text x="283.3" y="167.6" transform="rotate(-90 283.3 167.6)">14</text>
<text x="286.8" y="167.6" transform="rotate(-90 286.8 167.6)">13</text>
<text x="290.3" y="167.6" transform="rotate(-90 290.3 167.6)">12</text>
<text x="293.9" y="167.6" transform="rotate(-90 293.9 167.6)">11</text>
<text x="297.4" y="167.6" transform="rotate(-90 297.4 167.6)">10</text>
<text x="300.9" y="167.6" transform="rotate(-90 300.9 167.6)">9</text>
<text x="355.6" y="167.6" transform="rotate(-90 355.6 167.6)">16</text>
<text x="359.1" y="167.6" transform="rotate(-90 359.1 167.6)">15</text>
<text x="362.7" y="167.6" transform="rotate(-90 362.7 167.6)">14</text>
<text x="366.2" y="167.6" transform="rotate(-90 366.2 167.6)">13</text>
<text x="369.7" y="167.6" transform="rotate(-90 369.7 167.6)">12</text>
<text x="373.2" y="167.6" transform="rotate(-90 373.2 167.6)">11</text>
<text x="376.8" y="167.6" transform="rotate(-90 376.8 167.6)">10</text>
<text x="380.3" y="167.6" transform="rotate(-90 380.3 167.6)">9</text>
<text x="31" y="179.6" transform="rotate(-90 31 179.6)">VCC</text>
<text x="34.6" y="178" transform="rotate(-90 34.6 178)">B2</text>
<text x="38.1" y="178" transform="rotate(-90 38.1 178)">A2</text>
<text x="41.6" y="178" transform="rotate(-90 41.6 178)">S2</text>
<text x="45.1" y="178" transform="rotate(-90 45.1 178)">A3</text>
<text x="48.7" y="178" transform="rotate(-90 48.7 178)">B3</text>
<text x="52.2" y="178" transform="rotate(-90 52.2 178)">S3</text>
<text x="110.4" y="179.6" transform="rotate(-90 110.4 179.6)">VCC</text>
<text x="113.9" y="178" transform="rotate(-90 113.9 178)">B2</text>
<text x="117.5" y="178" transform="rotate(-90 117.5 178)">A2</text>
<text x="121" y="178" transform="rotate(-90 121 178)">S2</text>
<text x="124.5" y="178" transform="rotate(-90 124.5 178)">A3</text>
<text x="128" y="178" transform="rotate(-90 128 178)">B3</text>
<text x="131.6" y="178" transform="rotate(-90 131.6 178)">S3</text>
<text x="278" y="179.6" transform="rotate(-90 278 179.6)">VCC</text>
<text x="281.5" y="178" transform="rotate(-90 281.5 178)">B2</text>
<text x="285" y="178" transform="rotate(-90 285 178)">A2</text>
<text x="288.6" y="178" transform="rotate(-90 288.6 178)">S2</text>
<text x="292.1" y="178" transform="rotate(-90 292.1 178)">A3</text>
<text x="295.6" y="178" transform="rotate(-90 295.6 178)">B3</text>
<text x="299.1" y="178" transform="rotate(-90 299.1 178)">S3</text>
<text x="357.3" y="179.6" transform="rotate(-90 357.3 179.6)">VCC</text>
<text x="360.9" y="178" transform="rotate(-90 360.9 178)">B2</text>
<text x="364.4" y="178" transform="rotate(-90 364.4 178)">A2</text>
<text x="367.9" y="178" transform="rotate(-90 367.9 178)">S2</text>
<text x="371.5" y="178" transform="rotate(-90 371.5 178)">A3</text>
<text x="375" y="178" transform="rotate(-90 375 178)">B3</text>
<text x="378.5" y="178" transform="rotate(-90 378.5 178)">S3</text>
<text x="55.7" y="181.2" transform="rotate(-90 55.7 181.2)">COUT</text>
<text x="135.1" y="181.2" transform="rotate(-90 135.1 181.2)">COUT</text>
<text x="302.7" y="181.2" transform="rotate(-90 302.7 181.2)">COUT</text>
<text x="382" y="181.2" transform="rotate(-90 382 181.2)">COUT</text>
<text x="31" y="193.2" transform="rotate(-90 31 193.2)">S1</text>
<text x="34.6" y="193.2" transform="rotate(-90 34.6 193.2)">B1</text>
<text x="38.1" y="193.2" transform="rotate(-90 38.1 193.2)">A1</text>
<text x="41.6" y="193.2" transform="rotate(-90 41.6 193.2)">S0</text>
<text x="45.1" y="193.2" transform="rotate(-90 45.1 193.2)">A0</text>
<text x="48.7" y="193.2" transform="rotate(-90 48.7 193.2)">B0</text>
<text x="52.2" y="193.2" transform="rotate(-90 52.2 193.2)">CIN</text>
<text x="55.7" y="193.2" transform="rotate(-90 55.7 193.2)">GND</text>
<text x="110.4" y="193.2" transform="rotate(-90 110.4 193.2)">S1</text>
<text x="113.9" y="193.2" transform="rotate(-90 113.9 193.2)">B1</text>
<text x="117.5" y="193.2" transform="rotate(-90 117.5 193.2)">A1</text>
<text x="121" y="193.2" transform="rotate(-90 121 193.2)">S0</text>
<text x="124.5" y="193.2" transform="rotate(-90 124.5 193.2)">A0</text>
<text x="128" y="193.2" transform="rotate(-90 128 193.2)">B0</text>
<text x="131.6" y="193.2" transform="rotate(-90 131.6 193.2)">CIN</text>
<text x="135.1" y="193.2" transform="rotate(-90 135.1 193.2)">GND</text>
<text x="278" y="193.2" transform="rotate(-90 278 193.2)">S1</text>
<text x="281.5" y="193.2" transform="rotate(-90 281.5 193.2)">B1</text>
<text x="285" y="193.2" transform="rotate(-90 285 193.2)">A1</text>
<text x="288.6" y="193.2" transform="rotate(-90 288.6 193.2)">S0</text>
<text x="292.1" y="193.2" transform="rotate(-90 292.1 193.2)">A0</text>
<text x="295.6" y="193.2" transform="rotate(-90 295.6 193.2)">B0</text>
<text x="299.1" y="193.2" transform="rotate(-90 299.1 193.2)">CIN</text>
<text x="302.7" y="193.2" transform="rotate(-90 302.7 193.2)">GND</text>
<text x="357.3" y="193.2" transform="rotate(-90 357.3 193.2)">S1</text>
<text x="360.9" y="193.2" transform="rotate(-90 360.9 193.2)">B1</text>
<text x="364.4" y="193.2" transform="rotate(-90 364.4 193.2)">A1</text>
<text x="367.9" y="193.2" transform="rotate(-90 367.9 193.2)">S0</text>
<text x="371.5" y="193.2" transform="rotate(-90 371.5 193.2)">A0</text>
<text x="375" y="193.2" transform="rotate(-90 375 193.2)">B0</text>
<text x="378.5" y="193.2" transform="rotate(-90 378.5 193.2)">CIN</text>
<text x="382" y="193.2" transform="rotate(-90 382 193.2)">GND</text>
<text x="29.3" y="202.2" transform="rotate(-90 29.3 202.2)">1</text>
<text x="32.8" y="202.2" transform="rotate(-90 32.8 202.2)">2</text>
<text x="36.3" y="202.2" transform="rotate(-90 36.3 202.2)">3</text>
<text x="39.9" y="202.2" transform="rotate(-90 39.9 202.2)">4</text>
<text x="43.4" y="202.2" transform="rotate(-90 43.4 202.2)">5</text>
<text x="46.9" y="202.2" transform="rotate(-90 46.9 202.2)">6</text>
<text x="50.5" y="202.2" transform="rotate(-90 50.5 202.2)">7</text>
<text x="54" y="202.2" transform="rotate(-90 54 202.2)">8</text>
<text x="108.7" y="202.2" transform="rotate(-90 108.7 202.2)">1</text>
<text x="112.2" y="202.2" transform="rotate(-90 112.2 202.2)">2</text>
<text x="115.7" y="202.2" transform="rotate(-90 115.7 202.2)">3</text>
<text x="119.2" y="202.2" transform="rotate(-90 119.2 202.2)">4</text>
<text x="122.8" y="202.2" transform="rotate(-90 122.8 202.2)">5</text>
<text x="126.3" y="202.2" transform="rotate(-90 126.3 202.2)">6</text>
<text x="129.8" y="202.2" transform="rotate(-90 129.8 202.2)">7</text>
<text x="133.4" y="202.2" transform="rotate(-90 133.4 202.2)">8</text>
<text x="276.2" y="202.2" transform="rotate(-90 276.2 202.2)">1</text>
<text x="279.8" y="202.2" transform="rotate(-90 279.8 202.2)">2</text>
<text x="283.3" y="202.2" transform="rotate(-90 283.3 202.2)">3</text>
<text x="286.8" y="202.2" transform="rotate(-90 286.8 202.2)">4</text>
<text x="290.3" y="202.2" transform="rotate(-90 290.3 202.2)">5</text>
<text x="293.9" y="202.2" transform="rotate(-90 293.9 202.2)">6</text>
<text x="297.4" y="202.2" transform="rotate(-90 297.4 202.2)">7</text>
<text x="300.9" y="202.2" transform="rotate(-90 300.9 202.2)">8</text>
<text x="355.6" y="202.2" transform="rotate(-90 355.6 202.2)">1</text>
<text x="359.1" y="202.2" transform="rotate(-90 359.1 202.2)">2</text>
<text x="362.7" y="202.2" transform="rotate(-90 362.7 202.2)">3</text>
<text x="366.2" y="202.2" transform="rotate(-90 366.2 202.2)">4</text>
<text x="369.7" y="202.2" transform="rotate(-90 369.7 202.2)">5</text>
<text x="373.2" y="202.2" transform="rotate(-90 373.2 202.2)">6</text>
<text x="376.8" y="202.2" transform="rotate(-90 376.8 202.2)">7</text>
<text x="380.3" y="202.2" transform="rotate(-90 380.3 202.2)">8</text>
</g>
</svg>
